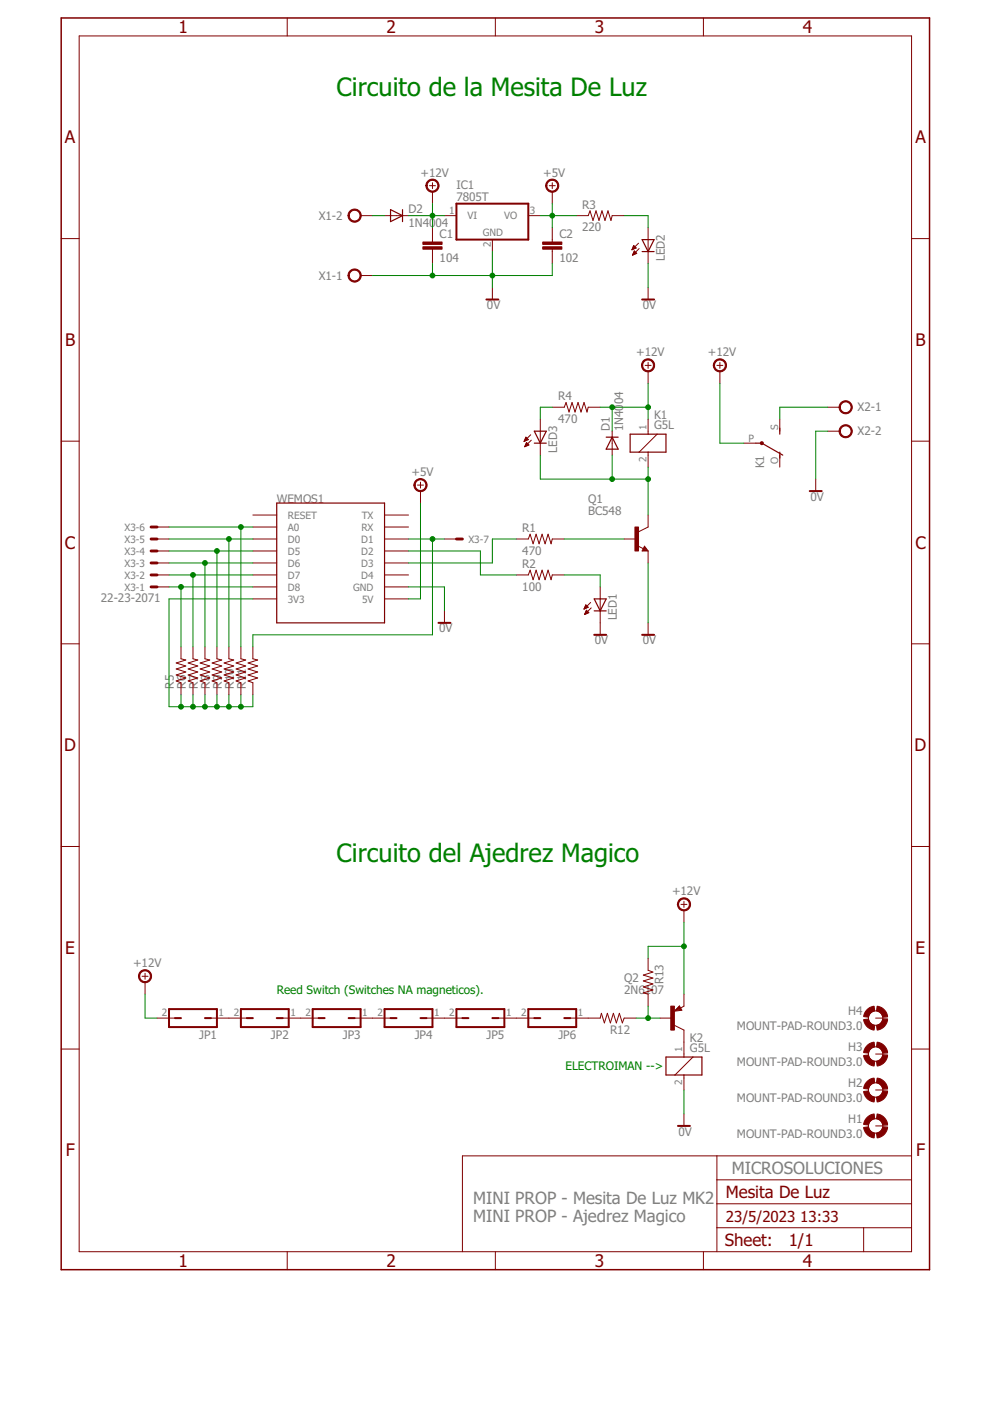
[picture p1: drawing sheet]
<svg xmlns="http://www.w3.org/2000/svg" width="210mm" height="297mm" viewBox="0 0 210 297" stroke-linecap="round" stroke-linejoin="round" font-family="sans-serif">
<g fill="none" stroke="#800000" stroke-width=".25">
<path d="M82.8 44.4l2.5 1.3-2.5 1.3zM85.3 44.4v2.6M136.1 50.8h2.6l-1.3 2.5zM136.1 53.3h2.6M113.3 94h2.5M113.3 91.4h2.5l-1.2 2.6zM128.5 92.7h2.6M129.8 92.7l1.3 2.5h-2.6zM133.6 92.1h7.6v3.8h-7.6zM160.3 94h1.2l4.5 2.5M165.3 90.8v1.3M165.3 95.9v1.2"/>
<path d="M58.7 106.7h22.8v25.4h-22.8zM136.7 116.3l.1 .3h-.4l.3-.5 .5 .6h-.8M126 127h2.5l-1.2 2.5zM126 129.5h2.5M144 214h-.4l.4-.3 .3 .4-1.1 .1 .8-.8 .4 .7M141.2 224.1h7.6v3.8h-7.6z"/>
</g>
<g fill="none" stroke="#800000" stroke-width=".21">
<path d="M16.8 7.6h176.5v257.8h-176.5zM60.9 3.8v3.8M105 3.8v3.8M149.1 3.8v3.8M91.1 39.4h1.2M91.7 38.7v1.3M116.5 39.4h1.2M117.1 38.7v1.3M13 50.6h3.8M76.5 45.7h2.5M76.5 58.4h2.5M81.5 45.7h5.1"/>
<path d="M91.7 40.6v2.6M91.7 48.3v3M91.7 52.8v3.1M94.2 45.7h2.6M104.4 50.8v2.5M112 45.7h2.6M117.1 40.6v2.6M117.1 48.3v3M117.1 52.8v3.1M122.2 45.7h2.5l.4-1 .6 2 .7-2 .6 2 .6-2 .7 2 .6-2 .6 2 .3-1h2.5M134 52.9h.1M134 52.8h.3"/>
<path d="M134.1 52.7h.5M134.1 54h.2M134.2 52.6h.7M134.2 52.4h.5M134.2 53.9h.4M134.2 52.3h.4M134.2 53.8h.7M134.3 52.2h.2M134.3 53.6h.6M134.3 52.1h.1M134.3 53.5h.5M134.4 52.1l-.4 .9"/>
<path d="M134.4 52.1l.5 .5-.9 .4M134.4 53.4h.3M134.5 53.3h.1M134.5 53.2l.5 .5-.9 .4zM135.4 51.6l-1.4 1.4M135.5 52.7l-1.4 1.4M137.4 48.3v7.6M193.3 50.6h3.8M104.4 61v2.5M136.8 77.5h1.2M137.4 61v2.5M137.4 76.8v1.3"/>
<path d="M137.4 78.7v2.6M152 77.5h1.3M152.6 76.8v1.3M152.6 78.7v2.6M13 93.5h3.8M111.1 93.6h.1M111.2 93.5h.2M111.2 93.3h.5M111.3 94.7h.1M111.3 93.2h.7M111.3 93.1h.6M111.3 94.5h.4"/>
<path d="M111.4 93h.4M111.4 94.4h.6M111.4 92.8h.3M111.4 94.3h.7M111.5 92.7h.1M111.5 94.2h.5M111.5 92.7l-.4 .9M111.5 92.7l.5 .5-.9 .4M111.5 94h.3M111.6 93.9h.1M111.6 93.8l.5 .5-.8 .4zM112.5 92.2l-1.4 1.4"/>
<path d="M112.6 93.3l-1.3 1.4M114.6 88.9v7.6M117.1 86.3h2.5l.4-1 .6 2.1 .7-2.1 .6 2.1 .7-2.1 .6 2.1 .6-2.1 .7 2.1 .2-1.1h2.6M129.8 91.4v5.1M137.4 88.9v3.2M137.4 95.9v3.1M139.3 92.1l-3.8 3.8M157.7 94h2.6M165.3 88.9v2.5M165.3 96.5v2.5M175.5 86.3h2.5M175.5 91.4h2.5"/>
<path d="M193.3 93.5h3.8M33.3 111.7h2.5M33.3 114.3h2.5M33.3 116.8h2.5M33.3 119.4h2.5M53.6 109.2h5.1M53.6 111.7h5.1M53.6 114.3h5.1M53.6 116.8h5.1M53.6 119.4h5.1M81.5 109.2h5.1M81.5 111.7h5.1"/>
<path d="M81.5 114.3h5.1M81.5 116.8h5.1M81.5 119.4h5.1M88.5 102.8h1.3M89.2 102.2v1.3M89.2 104.1v2.6M94.2 114.3h2.6M109.5 114.3h2.5l.4-1 .6 2 .7-2 .6 2 .6-2 .7 2 .6-2 .6 2 .3-1h2.5M132.3 114.3h2.6M135.2 115.7l1.2 .6M136.7 115.8l.7 1h-1.3zM137.4 109.2v2.5l-2 1.1"/>
<path d="M137.4 116.8v2.6M173 101.6v2.5M13 136.5h3.8M33.3 121.9h2.5M33.3 124.4h2.5M38.4 137.1v2.6l1 .2-2 .7 2 .6-2 .6 2 .7-2 .6 2 .6-2 .7 1 .4v2.5M40.9 137.1v2.6l1 .2-2 .7 2 .6-2 .6 2 .7-2 .6 2 .6-2 .7 1 .4v2.5M43.5 137.1v2.6l1 .2-2.1 .7 2.1 .6-2.1 .6 2.1 .7-2.1 .6 2.1 .6-2.1 .7 1.1 .4v2.5M46 137.1v2.6l1 .2-2 .7 2 .6-2 .6 2 .7-2 .6 2 .6-2 .7 1 .4v2.5M48.5 137.1v2.6l1.1 .2-2.1 .7 2.1 .6-2.1 .6 2.1 .7-2.1 .6 2.1 .6-2.1 .7 1 .4v2.5M51.1 137.1v2.6l1 .2-2 .7 2 .6-2 .6 2 .7-2 .6 2 .6-2 .7 1 .4v2.5M53.6 121.9h5.1"/>
<path d="M53.6 124.4h5.1M53.6 127h5.1M53.6 137.1v2.6l1 .2-2 .7 2 .6-2 .6 2 .7-2 .6 2 .6-2 .7 1 .4v2.5M81.5 121.9h5.1M81.5 124.4h5.1M81.5 127h5.1M94.2 129.5v2.6M109.5 121.9h2.5l.4-1 .6 2 .7-2 .6 2 .6-2 .7 2 .6-2 .6 2 .3-1h2.5M123.9 129h.2M123.9 128.9h.5M124 128.8h.6M124 130.2h.1"/>
<path d="M124 128.7h.6M124 130.1h.3M124.1 130h.5M124.1 128.5h.4M124.1 128.4h.3M124.1 129.9h.7M124.2 129.8h.5M124.2 128.3h.1M124.2 128.2l.5 .6-.9 .3zM124.2 129.6h.4M124.3 129.5h.1M124.3 129.4l-.3 .9"/>
<path d="M124.3 129.4l.5 .5-.8 .4M124.3 129.4h.1M125.2 127.7l-1.4 1.4M125.3 128.9l-1.3 1.4M127.3 124.4v10.2M137.4 132.1v2.5M193.3 136.5h3.8M13 179.5h3.8M193.3 179.5h3.8M144.4 191.7h1.2M145 191.1v1.3M145 193v2.6"/>
<path d="M30.1 207h1.3M30.8 206.4v1.2M30.8 208.2v2.6M33.3 215.9h3.8M44.7 215.9h7.6M59.9 215.9h7.7M75.2 215.9h7.6M90.4 215.9h7.6M105.7 215.9h7.6M120.9 215.9h6.4l.2-1.1 .6 2.1 .7-2.1 .6 2.1 .6-2.1 .7 2.1 .6-2.1 .7 2.1 .3-1h2.6M137.4 203.2v2.5l1 .4-2 .6 2 .7-2 .6 2 .6-2 .7 2 .6-2 .6 1 .3v2.5M140 215.9h2.5"/>
<path d="M143 217.4l2 1v5.7M144.1 213.3l.5 .9-1.6 .2zM145 210.8v2.5l-.7 .4M185.7 215.9h2.5M13 222.4h3.8M145 227.9v3.2M145 236.2v2.5M146.9 224.1l-3.8 3.8M185.7 238.7h2.5M185.7 231.1h2.5M185.7 223.5h2.5M193.3 222.4h3.8"/>
<path d="M152 245.1v20.3M152 255.2h41.3M152 250.1h41.3M193.3 245.1h-95.3v20.3M60.9 265.4v3.8M105 265.4v3.8M149.1 265.4v3.8M152 260.3h41.3M183.1 260.3v5.1"/>
<circle cx="185.7" cy="215.9" r="1.52"/>
<circle cx="185.7" cy="223.5" r="1.52"/>
<circle cx="185.7" cy="231.1" r="1.52"/>
<circle cx="185.7" cy="238.7" r="1.52"/>
</g>
<g fill="#800000" stroke="#800000" stroke-width=".21">
<path d="M134.6 111.7h.8v5.1h-.8z"/>
<path d="M89.7 52.3h4v.5h-4z"/>
<path d="M89.7 51.3h4v.5h-4z"/>
<path d="M115.1 52.3h4v.5h-4z"/>
<path d="M115.1 51.3h4v.5h-4z"/>
<path d="M142.2 213.3h.8v5.1h-.8z"/>
</g>
<g fill="#800000" stroke="#800000" stroke-width=".21">
<path d="M116.1 38.4a1.39 1.39 0 0 1 2.2 .3 1.39 1.39 0 0 1-.8 2 1.39 1.39 0 0 1-1.8-1.3h.3a1.14 1.14 0 0 1 1.6-1 1.14 1.14 0 0 1 .2 1.9 1.14 1.14 0 0 1-1.8-.7v-.2h-.3z" fill-rule="evenodd"/>
<path d="M90.7 38.4a1.39 1.39 0 0 1 2.2 .3 1.39 1.39 0 0 1-.8 2 1.39 1.39 0 0 1-1.8-1.3h.3a1.15 1.15 0 0 1 1.6-1.1 1.15 1.15 0 0 1 .2 1.9 1.15 1.15 0 0 1-1.8-.6v-.2h-.3z" fill-rule="evenodd"/>
<path d="M74.2 57.5a1.4 1.4 0 0 1 2.2 .2 1.4 1.4 0 0 1-.8 2.1 1.4 1.4 0 0 1-1.8-1.4h.2a1.15 1.15 0 0 1 1.6-1.1 1.15 1.15 0 0 1 .3 1.9 1.15 1.15 0 0 1-1.8-.5l-.1-.3h-.2z" fill-rule="evenodd"/>
<path d="M74.2 44.8a1.4 1.4 0 0 1 2.2 .2 1.4 1.4 0 0 1-.8 2.1 1.4 1.4 0 0 1-1.8-1.4h.2a1.15 1.15 0 0 1 1.6-1.1 1.15 1.15 0 0 1 .3 1.9 1.15 1.15 0 0 1-1.8-.5l-.1-.3h-.2z" fill-rule="evenodd"/>
<path d="M136.4 76.5a1.4 1.4 0 0 1 2.2 .2 1.4 1.4 0 0 1-.8 2.1 1.4 1.4 0 0 1-1.8-1.3h.3a1.14 1.14 0 0 1 1.6-1 1.14 1.14 0 0 1 .2 1.9 1.14 1.14 0 0 1-1.8-.7v-.2h-.3z" fill-rule="evenodd"/>
<path d="M151.6 76.5a1.4 1.4 0 0 1 2.2 .2 1.4 1.4 0 0 1-.8 2.1 1.4 1.4 0 0 1-1.8-1.3h.3a1.15 1.15 0 0 1 1.6-1.1 1.15 1.15 0 0 1 .3 1.9 1.15 1.15 0 0 1-1.9-.6v-.2h-.3z" fill-rule="evenodd"/>
<path d="M183.7 237.1l.6-.6 1-.3 .2 1-.9 .4-.5 .9-1-.1 .2-.6z" fill-rule="evenodd"/>
<path d="M186 236.2a2.59 2.59 0 0 1 2.2 2.2l-1 .1-.5-.9-.9-.4z" fill-rule="evenodd"/>
<path d="M185.8 240.2a1.51 1.51 0 0 0 1.4-1.3l1 .1a2.53 2.53 0 0 1-2.2 2.3z" fill-rule="evenodd"/>
<path d="M183.1 239l1-.1 .3 .6a1.4 1.4 0 0 0 1.1 .7l-.2 1.1a2.52 2.52 0 0 1-2.2-2.3z" fill-rule="evenodd"/>
<path d="M183.7 229.4l.6-.5 1-.3 .2 1-.9 .4-.5 .9-1-.1 .2-.6z" fill-rule="evenodd"/>
<path d="M186 228.6a2.53 2.53 0 0 1 2.2 2.2l-1 .1-.5-.9-.9-.4z" fill-rule="evenodd"/>
<path d="M185.8 232.6a1.51 1.51 0 0 0 1.4-1.3l1 .1a2.53 2.53 0 0 1-2.2 2.2z" fill-rule="evenodd"/>
<path d="M183.1 231.4l1-.1 .3 .6a1.4 1.4 0 0 0 1.1 .7l-.2 1a2.52 2.52 0 0 1-2.2-2.2z" fill-rule="evenodd"/>
<path d="M183.7 221.8l.6-.5 1-.3 .2 1-.9 .4-.5 .9-1-.1 .2-.7z" fill-rule="evenodd"/>
<path d="M186 221a2.53 2.53 0 0 1 2.2 2.2l-1 .1-.5-.9-.9-.4z" fill-rule="evenodd"/>
<path d="M187.2 223.7l1 .1a2.53 2.53 0 0 1-2.2 2.2l-.2-1 .9-.4z" fill-rule="evenodd"/>
<path d="M183.1 223.8l1-.1 .5 .9 .9 .4-.2 1a2.52 2.52 0 0 1-2.2-2.2z" fill-rule="evenodd"/>
<path d="M183.7 214.2l.6-.5 1-.4 .2 1-.9 .5-.5 .9-1-.2 .2-.6z" fill-rule="evenodd"/>
<path d="M186 213.3a2.53 2.53 0 0 1 2.2 2.2l-1 .2-.5-.9-.9-.5z" fill-rule="evenodd"/>
<path d="M187.2 216l1 .2a2.53 2.53 0 0 1-2.2 2.2l-.2-1 .9-.4z" fill-rule="evenodd"/>
<path d="M183.1 216.2l1-.2 .5 1 .9 .4-.2 1a2.52 2.52 0 0 1-2.2-2.2z" fill-rule="evenodd"/>
<path d="M178.3 85.4a1.4 1.4 0 0 1 2.2 .2 1.4 1.4 0 0 1-.8 2.1 1.4 1.4 0 0 1-1.8-1.4h.3a1.15 1.15 0 0 1 1.6-1 1.15 1.15 0 0 1 .3 1.9 1.15 1.15 0 0 1-1.9-.6v-.3h-.3z" fill-rule="evenodd"/>
<path d="M178.3 90.5a1.4 1.4 0 0 1 2.2 .2 1.4 1.4 0 0 1-.8 2.1 1.4 1.4 0 0 1-1.8-1.4h.3a1.15 1.15 0 0 1 1.6-1 1.15 1.15 0 0 1 .3 1.9 1.15 1.15 0 0 1-1.9-.6v-.3h-.3z" fill-rule="evenodd"/>
<path d="M88.1 101.9a1.4 1.4 0 0 1 2.2 .2 1.4 1.4 0 0 1-.8 2.1 1.4 1.4 0 0 1-1.7-1.4h.2a1.15 1.15 0 0 1 1.6-1 1.15 1.15 0 0 1 .3 1.9 1.15 1.15 0 0 1-1.8-.6l-.1-.3h-.2z" fill-rule="evenodd"/>
<path d="M144 190.8a1.4 1.4 0 0 1 2.2 .2 1.4 1.4 0 0 1-.8 2.1 1.4 1.4 0 0 1-1.8-1.4h.3a1.15 1.15 0 0 1 1.6-1 1.15 1.15 0 0 1 .3 1.9 1.15 1.15 0 0 1-1.9-.6v-.3h-.3z" fill-rule="evenodd"/>
<path d="M29.7 206a1.4 1.4 0 0 1 2.2 .2 1.4 1.4 0 0 1-.8 2.1 1.4 1.4 0 0 1-1.7-1.3h.2a1.14 1.14 0 0 1 1.6-1.1 1.14 1.14 0 0 1 .3 1.9 1.14 1.14 0 0 1-1.8-.5l-.1-.3h-.2z" fill-rule="evenodd"/>
<circle cx="161.5" cy="94" r=".32"/>
</g>
<g fill="none" stroke="#800000" stroke-width=".42">
<path d="M96.8 43.2h15.2v7.6h-15.2zM103.1 63.5h2.6M136.1 63.5h2.6M171.7 104.1h2.5M93 132.1h2.5M126 134.6h2.5M136.1 134.6h2.6M35.8 214h10.2v3.8h-10.2zM37.1 215.9h1.3M43.5 215.9h1.2M51.1 214h10.1v3.8h-10.1zM52.3 215.9h1.3"/>
<path d="M58.7 215.9h1.2M66.3 214h10.2v3.8h-10.2zM67.6 215.9h1.2M73.9 215.9h1.3M81.5 214h10.2v3.8h-10.2zM82.8 215.9h1.3M89.2 215.9h1.2M96.8 214h10.1v3.8h-10.1zM98 215.9h1.3M104.4 215.9h1.3M112 214h10.2v3.8h-10.2zM113.3 215.9h1.3"/>
<path d="M119.6 215.9h1.3M143.7 238.7h2.6"/>
</g>
<path d="M13 3.8h184.1v265.4h-184.1z" fill="none" stroke="#800000" stroke-width=".32"/>
<path d="M32 119.4h1.3M32 116.8h1.3M32 114.3h1.3M32 111.7h1.3M96.8 114.3h1.2M32 124.4h1.3M32 121.9h1.3" fill="none" stroke="#800000" stroke-width=".61"/>
<g fill="none" stroke="#008000" stroke-width=".21">
<path d="M79 45.7h2.5M86.6 45.7h7.6M91.7 43.2v5.1M91.7 55.9v2.5M104.4 53.3v7.7M114.6 45.7h7.6M117.1 55.9v2.5h-38.1M117.1 43.2v5.1M132.3 45.7h5.1v2.6M137.4 55.9v5.1M114.6 96.5v5.1h22.8M117.1 86.3h-2.5v2.6"/>
<path d="M127.3 86.3h10.1M129.8 86.3v5.1M129.8 96.5v5.1M137.4 81.3v7.6M137.4 99v10.2M152.6 81.3v12.7h5.1M175.5 91.4h-2.5v10.2M175.5 86.3h-10.2v2.6M35.8 114.3h17.8M35.8 116.8h17.8M35.8 119.4h17.8M35.8 111.7h17.8"/>
<path d="M43.5 119.4v17.7M46 116.8v20.3M48.5 114.3v22.8M51.1 111.7v25.4M86.6 114.3h7.6M86.6 116.8h15.3v5.1h7.6M89.2 106.7v20.3h-2.6M91.7 114.3v20.3h-38.1v2.5M109.5 114.3h-5.1v5.1h-17.8M119.6 114.3h12.7M137.4 119.4v12.7M35.8 124.4h17.8"/>
<path d="M35.8 121.9h17.8M38.4 124.4v12.7M40.9 121.9v15.2M53.6 127h-17.8v22.8h17.8v-2.5M86.6 124.4h7.6v5.1M119.6 121.9h7.7v2.5M38.4 147.3v2.5M40.9 147.3v2.5M43.5 147.3v2.5M46 147.3v2.5M48.5 147.3v2.5M51.1 147.3v2.5"/>
<path d="M145 195.6v15.2M30.8 210.8v5.1h2.5M134.9 215.9h5.1M137.4 213.3v2.6M145 200.6h-7.6v2.6M145 231.1v5.1"/>
</g>
<g fill="#008000" stroke="#008000" stroke-width=".21">
<circle cx="137.4" cy="101.6" r=".51"/>
<circle cx="129.8" cy="101.6" r=".51"/>
<circle cx="104.4" cy="58.4" r=".51"/>
<circle cx="91.7" cy="58.4" r=".51"/>
<circle cx="117.1" cy="45.7" r=".51"/>
<circle cx="91.7" cy="45.7" r=".51"/>
<circle cx="137.4" cy="86.3" r=".51"/>
<circle cx="129.8" cy="86.3" r=".51"/>
<circle cx="145" cy="200.6" r=".51"/>
<circle cx="38.4" cy="124.4" r=".51"/>
<circle cx="40.9" cy="121.9" r=".51"/>
<circle cx="43.5" cy="119.4" r=".51"/>
<circle cx="46" cy="116.8" r=".51"/>
<circle cx="48.5" cy="114.3" r=".51"/>
<circle cx="51.1" cy="111.7" r=".51"/>
<circle cx="40.9" cy="149.8" r=".51"/>
<circle cx="43.5" cy="149.8" r=".51"/>
<circle cx="46" cy="149.8" r=".51"/>
<circle cx="48.5" cy="149.8" r=".51"/>
<circle cx="38.4" cy="149.8" r=".51"/>
<circle cx="51.1" cy="149.8" r=".51"/>
<circle cx="91.7" cy="114.3" r=".51"/>
<circle cx="137.4" cy="215.9" r=".51"/>
</g>
<g font-size="5.4" fill="#008000">
<text x="71.4" y="20.3">Circuito de la Mesita De Luz</text>
<text x="71.4" y="182.9">Circuito del Ajedrez Magico</text>
</g>
<g font-size="3.7" fill="#800000">
<text x="37.9" y="7">1</text>
<text x="82" y="7">2</text>
<text x="126.1" y="7">3</text>
<text x="170.2" y="7">4</text>
<text x="13.8" y="30.4">A</text>
<text x="194.1" y="30.4">A</text>
<text x="13.8" y="73.4">B</text>
<text x="194.1" y="73.4">B</text>
<text x="13.8" y="116.3">C</text>
<text x="194.1" y="116.3">C</text>
<text x="13.6" y="159.3">D</text>
<text x="193.9" y="159.3">D</text>
<text x="13.8" y="202.2">E</text>
<text x="194.1" y="202.2">E</text>
<text x="13.9" y="245.2">F</text>
<text x="194.2" y="245.2">F</text>
<text x="37.9" y="268.6">1</text>
<text x="82" y="268.6">2</text>
<text x="126.1" y="268.6">3</text>
<text x="170.2" y="268.6">4</text>
</g>
<g font-size="3.6" fill="#808080">
<text x="155.2" y="248.9">MICROSOLUCIONES</text>
<text x="100.3" y="255.2">MINI PROP - Mesita De Luz MK2</text>
<text x="100.3" y="259">MINI PROP - Ajedrez Magico</text>
</g>
<g font-size="3.6" fill="#800000">
<text x="153.9" y="254">Mesita De Luz</text>
<text x="153.7" y="264.2">Sheet:</text>
<text x="167.2" y="264.1">1/1</text>
</g>
<g font-size="3.2" fill="#800000">
<text x="153.9" y="259">23/5/2023</text>
<text x="169.7" y="259">13:33</text>
</g>
<g font-size="2.5" fill="#808080">
<text x="89.2" y="37.5">+12V</text>
<text x="96.8" y="40">IC1</text>
<text x="115.2" y="37.5">+5V</text>
<text x="67.6" y="46.6">X1-2</text>
<text x="86.6" y="45.2">D2</text>
<text x="96.8" y="42.5">7805T</text>
<text x="123.4" y="44.2">R3</text>
<text x="86.6" y="48">1N40</text>
<text x="92.4" y="48">04</text>
<text x="93.2" y="50.4">C1</text>
<text x="118.6" y="50.4">C2</text>
<text x="123.4" y="49">220</text>
<text x="67.6" y="59.3">X1-1</text>
<text x="93.2" y="55.5">104</text>
<text x="118.6" y="55.5">102</text>
<text x="141" y="55.4" transform="rotate(-90 141 55.4)">LED2</text>
<text x="103.2" y="65.5">0V</text>
<text x="136.3" y="65.5">0V</text>
<text x="134.9" y="75.6">+12V</text>
<text x="150.1" y="75.6">+12V</text>
<text x="118.4" y="89.7">470</text>
<text x="118.4" y="84.9">R4</text>
<text x="132.1" y="85.7" transform="rotate(-90 132.1 85.7)">04</text>
<text x="138.7" y="88.9">K1</text>
<text x="181.8" y="87.2">X2-1</text>
<text x="118.1" y="96" transform="rotate(-90 118.1 96)">LED3</text>
<text x="129.3" y="91.4" transform="rotate(-90 129.3 91.4)">D1</text>
<text x="132.1" y="91.4" transform="rotate(-90 132.1 91.4)">1N40</text>
<text x="138.7" y="91">G5L</text>
<text x="181.8" y="92.3">X2-2</text>
<text x="87.3" y="101">+5V</text>
<text x="162" y="99.3" transform="rotate(-90 162 99.3)">K1</text>
<text x="58.7" y="106.7">WEMOS1</text>
<text x="124.7" y="106.7">Q1</text>
<text x="171.8" y="106.2">0V</text>
<text x="110.7" y="112.8">R1</text>
<text x="124.7" y="109.2">BC548</text>
<text x="110.7" y="117.6">470</text>
<text x="110.7" y="125.2">100</text>
<text x="110.7" y="120.4">R2</text>
<text x="21.4" y="127.6">22-23-2071</text>
<text x="130.8" y="131.6" transform="rotate(-90 130.8 131.6)">LED1</text>
<text x="93.1" y="134.1">0V</text>
<text x="126.1" y="136.6">0V</text>
<text x="136.3" y="136.6">0V</text>
<text x="36.9" y="146" transform="rotate(-90 36.9 146)">R5</text>
<text x="39.4" y="146" transform="rotate(-90 39.4 146)">R6</text>
<text x="41.9" y="146" transform="rotate(-90 41.9 146)">R7</text>
<text x="44.5" y="146" transform="rotate(-90 44.5 146)">R8</text>
<text x="47" y="146" transform="rotate(-90 47 146)">R9</text>
<text x="49.6" y="146" transform="rotate(-90 49.6 146)">R10</text>
<text x="52.1" y="146" transform="rotate(-90 52.1 146)">R11</text>
<text x="142.5" y="189.8">+12V</text>
<text x="28.2" y="205.1">+12V</text>
<text x="132.3" y="208.2">Q2</text>
<text x="140.7" y="208.7" transform="rotate(-90 140.7 208.7)">R13</text>
<text x="132.3" y="210.8">2N61</text>
<text x="138.1" y="210.8">07</text>
<text x="179.8" y="215.3">H4</text>
<text x="42.2" y="220.2">JP1</text>
<text x="57.5" y="220.2">JP2</text>
<text x="72.7" y="220.2">JP3</text>
<text x="87.9" y="220.2">JP4</text>
<text x="103.2" y="220.2">JP5</text>
<text x="118.4" y="220.2">JP6</text>
<text x="129.3" y="219.1">R12</text>
<text x="146.3" y="220.9">K2</text>
<text x="156.3" y="218.3">MOUNT-PAD-ROUND3.0</text>
<text x="146.3" y="223.1">G5L</text>
<text x="156.3" y="225.9">MOUNT-PAD-ROUND3.0</text>
<text x="179.8" y="222.9">H3</text>
<text x="156.3" y="233.6">MOUNT-PAD-ROUND3.0</text>
<text x="179.8" y="230.5">H2</text>
<text x="179.8" y="238.1">H1</text>
<text x="143.9" y="240.8">0V</text>
<text x="156.3" y="241.2">MOUNT-PAD-ROUND3.0</text>
</g>
<g font-size="2.5" fill="#008000">
<text x="58.7" y="210.8">Reed Switch (Switches NA magneticos).</text>
<text x="119.9" y="226.8">ELECTROIMAN --&gt;</text>
</g>
<g font-size="2.1" fill="#808080">
<text x="95.3" y="45.4">1</text>
<text x="99.1" y="46.5">VI</text>
<text x="106.9" y="46.5">VO</text>
<text x="112.4" y="45.4">3</text>
<text x="102.4" y="50">GND</text>
<text x="104" y="52.3" transform="rotate(-90 104 52.3)">2</text>
<text x="137" y="91.1" transform="rotate(-90 137 91.1)">1</text>
<text x="158.7" y="93.6">P</text>
<text x="165" y="91.1" transform="rotate(-90 165 91.1)">S</text>
<text x="137" y="98" transform="rotate(-90 137 98)">2</text>
<text x="165" y="98.4" transform="rotate(-90 165 98.4)">O</text>
<text x="26.4" y="112.5">X3-6</text>
<text x="61" y="110">RESET</text>
<text x="61" y="112.5">A0</text>
<text x="76.6" y="112.5">RX</text>
<text x="76.7" y="110">TX</text>
<text x="26.4" y="117.6">X3-4</text>
<text x="26.4" y="115">X3-5</text>
<text x="61" y="115">D0</text>
<text x="61" y="117.6">D5</text>
<text x="76.6" y="117.6">D2</text>
<text x="76.6" y="115">D1</text>
<text x="99.3" y="115">X3-7</text>
<text x="26.4" y="125.2">X3-1</text>
<text x="26.4" y="122.7">X3-2</text>
<text x="26.4" y="120.1">X3-3</text>
<text x="61" y="120.1">D6</text>
<text x="61" y="122.7">D7</text>
<text x="61" y="125.2">D8</text>
<text x="74.9" y="125.2">GND</text>
<text x="76.6" y="122.7">D4</text>
<text x="76.6" y="120.1">D3</text>
<text x="61" y="127.7">3V3</text>
<text x="76.8" y="127.7">5V</text>
<text x="34.3" y="215.5">2</text>
<text x="46.3" y="215.5">1</text>
<text x="49.5" y="215.5">2</text>
<text x="61.6" y="215.5">1</text>
<text x="64.8" y="215.5">2</text>
<text x="76.8" y="215.5">1</text>
<text x="80" y="215.5">2</text>
<text x="92.1" y="215.5">1</text>
<text x="95.3" y="215.5">2</text>
<text x="107.3" y="215.5">1</text>
<text x="110.5" y="215.5">2</text>
<text x="122.5" y="215.5">1</text>
<text x="144.7" y="223.1" transform="rotate(-90 144.7 223.1)">1</text>
<text x="144.7" y="230.1" transform="rotate(-90 144.7 230.1)">2</text>
</g>
</svg>
